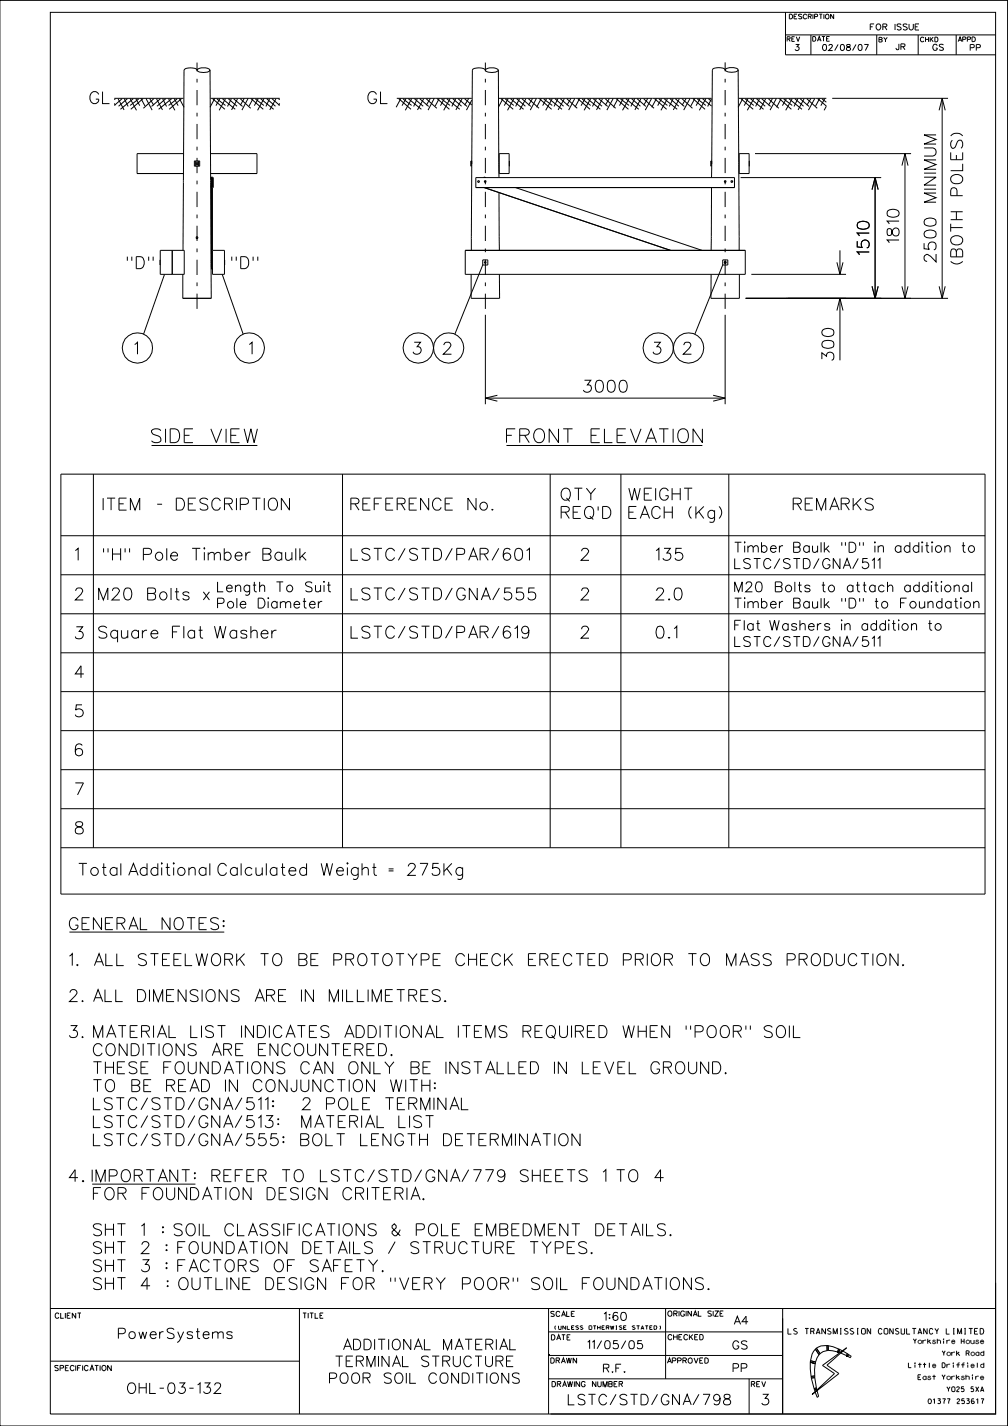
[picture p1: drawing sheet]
<svg xmlns="http://www.w3.org/2000/svg" width="210mm" height="297mm" viewBox="0 0 210 297" stroke-linecap="round" stroke-linejoin="round" font-family="sans-serif">
<g fill="none" stroke="#000" stroke-width=".21">
<path d="M0 .1h209.9v296.9h-209.9zM10.5 2.6h196.9v291.9h-196.9zM41 14.6a2.2 2.2 0 0 0-2.7 0l-.1 23.2M41.1 14.5a2.36 2.36 0 0 1 2.7 .1 2.06 2.06 0 0 1-2.8 0zM43.8 14.6l.1 23.4M101.1 14.6a2.2 2.2 0 0 0-2.7 0l-.1 19.6M101.2 14.5a2.42 2.42 0 0 1 2.6 .1 2.3 2.3 0 0 1-2.6 .2zM103.8 14.6l.1 19.6M148.4 14.6a2.14 2.14 0 0 1 2.7 0M148.4 14.6l-.1 19.6M151.2 14.4a2.63 2.63 0 0 1 2.5 0l.1 .2a1.77 1.77 0 0 1-2.1 .4l-.5-.3zM153.8 14.6l.1 19.6"/>
<path d="M163.6 7.3h43.8M163.6 2.6v8.8h43.8M168.9 7.3v4.1M182.7 7.3v4.1M191.3 7.3v4.1M199.2 7.3v4.1M23.8 20.5h14.4M23.8 21.5l.2 .4M24 20.6l-.2 .2M24.6 20.6l1.2 2.3M25.4 20.6l-1.6 1.4M25.9 20.6l.8 1.6"/>
<path d="M26.5 20.6l-1.8 1.5M27.1 20.6l1.3 2.4M27.8 20.6l-2.7 2.2M28.3 20.6l.8 1.4M28.9 20.6l-1.8 1.4M29.4 20.5l.8 1.6M29.8 20.6l-2.6 2.2M30.4 20.5l1.3 2.4M31.2 20.5l.8 1.4M32 20.6l-2.1 2M32.6 20.6l1.3 2.3M33.4 20.6l-1.8 1.6"/>
<path d="M33.9 20.6l.8 1.6M34.5 20.6l-1.8 1.5M35.1 20.6l1.3 2.4M35.8 20.6l-2.8 2.2M36.3 20.6l.8 1.4M36.9 20.6l-1.8 1.4M37.4 20.5l.9 1.8M37.8 20.6l-2.6 2.2M38.2 37.8l-.1 14.3M38.2 32h-9.6v4.1h9.6M38.2 37.8h.1M40.5 33.5h1.1v1.1h-1.1z"/>
<path d="M40.8 33.5v1.1M41.3 33.5v1.1M43.8 32h9.7v4.1h-9.6M43.9 38l.1 16.8M43.9 37h.2M43.9 20.5h14.4M43.9 38.9h.2M43.9 38.8h.2M43.9 37.2h.2M43.9 38h.1M44.1 38v-.4v.4M44.1 38.1v.3z"/>
<path d="M44.1 38.8h.2M44.1 38.4h.1M44.3 37h.1v2.1h-.1M44.3 20.6l2.5 2.2M44.7 20.5l-.9 1.8M45.2 20.6l1.8 1.4M45.8 20.6l-.8 1.4M46.3 20.6l2.7 2.2M47 20.6l-1.3 2.4M47.6 20.6l1.8 1.5M48.2 20.6l-.8 1.6M48.7 20.6l1.8 1.6"/>
<path d="M49.5 20.6l-1.3 2.3M50.1 20.6l2.1 2M50.9 20.5l-.8 1.4M51.7 20.5l-1.3 2.4M52.3 20.6l2.5 2.2M52.7 20.5l-.8 1.6M53.2 20.6l1.8 1.4M53.8 20.6l-.8 1.4M54.3 20.6l2.7 2.2M55 20.6l-1.3 2.4M55.6 20.6l1.8 1.5M56.2 20.6l-.8 1.6"/>
<path d="M56.7 20.6l1.6 1.4M57.5 20.6l-1.3 2.3M58 20.6l.3 .2M58.3 21.5l-.3 .4M82.7 20.5h15.6M83.1 20.6l2.5 2.2M83.5 20.5l-1 1.8M84 20.6l1.8 1.4M84.6 20.6l-.8 1.4M85.1 20.6l2.7 2.2M85.8 20.6l-1.4 2.4M86.3 20.6l1.9 1.5"/>
<path d="M86.9 20.6l-.7 1.6M87.4 20.6l1.9 1.6M88.2 20.6l-1.2 2.3M88.8 20.6l2.2 2M89.6 20.5l-.8 1.4M90.5 20.5l-1.3 2.4M91.1 20.6l2.5 2.2M91.5 20.5l-.8 1.6M92 20.6l1.8 1.4M92.6 20.6l-.8 1.4M93.1 20.6l2.7 2.2M93.8 20.6l-1.4 2.4"/>
<path d="M94.3 20.6l1.9 1.5M94.9 20.6l-.8 1.6M95.4 20.6l1.9 1.6M96.3 20.6l-1.3 2.3M96.8 20.6l1.5 1.3M97.6 20.5l-.8 1.4M98.1 33.5h.2v1.1h-.2zM98.2 33.5v1.1M98.3 34.6l-.1 15M98.3 20.9l-1.1 2M99.1 37h53.9v2.1h-53.9zM100.8 37v-.1l.4 .1"/>
<path d="M100.9 39.1l38.8 13M103.9 34.2l.1 2.8M103.9 34.2h.1M104 20.5h44.2M104 32h2.1v4.1h-2.1zM104.4 20.6l2.5 2.2M104.8 20.5l-1 1.8M105.3 20.6l1.7 1.4M105.9 20.6l-.8 1.4M106.1 34.6h.1M106.1 33.5h.1M106.4 20.6l2.7 2.2"/>
<path d="M107 20.6l-1.3 2.4M107.4 39.1l38.8 13M107.6 20.6l1.9 1.5M108.2 20.6l-.8 1.6M108.7 20.6l1.9 1.6M109.5 20.6l-1.2 2.3M110.1 20.6l2.2 2M110.9 20.5l-.8 1.4M111.7 20.5l-1.2 2.4M112.4 20.6l2.5 2.2M112.8 20.5l-1 1.8M113.3 20.6l1.7 1.4"/>
<path d="M113.9 20.6l-.8 1.4M114.4 20.6l2.7 2.2M115 20.6l-1.3 2.4M115.6 20.6l1.8 1.5M116.2 20.6l-.8 1.6M116.7 20.6l1.9 1.6M117.5 20.6l-1.2 2.3M118.1 20.6l2.2 2M118.9 20.5l-.8 1.4M119.7 20.5l-1.2 2.4M120.4 20.6l2.5 2.2M120.8 20.5l-1 1.8"/>
<path d="M121.3 20.6l1.7 1.4M121.9 20.6l-.8 1.4M122.4 20.6l2.7 2.2M123 20.6l-1.3 2.4M123.6 20.6l1.8 1.5M124.2 20.6l-.8 1.6M124.7 20.6l1.9 1.6M125.5 20.6l-1.2 2.3M126.1 20.6l2.2 2M126.9 20.5l-.8 1.4M127.7 20.5l-1.3 2.4M128.4 20.6l2.5 2.2"/>
<path d="M128.8 20.5l-1 1.8M129.3 20.6l1.7 1.4M129.8 20.6l-.7 1.4M130.4 20.6l2.7 2.2M131 20.6l-1.3 2.4M131.6 20.6l1.8 1.5M132.2 20.6l-.8 1.6M132.7 20.6l1.9 1.6M133.5 20.6l-1.2 2.3M134.1 20.6l2.2 2M134.9 20.5l-.8 1.4M135.7 20.5l-1.3 2.4"/>
<path d="M136.4 20.6l2.5 2.2M136.8 20.5l-1 1.8M137.3 20.6l1.7 1.4M137.8 20.6l-.8 1.4M138.4 20.6l2.7 2.2M139 20.6l-1.3 2.4M139.6 20.6l1.8 1.5M140.2 20.6l-.8 1.6M140.7 20.6l1.9 1.6M141.5 20.6l-1.2 2.3M142.1 20.6l2.2 2M142.9 20.5l-.8 1.4"/>
<path d="M143.7 20.5l-1.3 2.4M144.4 20.6l2.5 2.2M144.8 20.5l-.9 1.6M145.3 20.6l1.8 1.4M145.8 20.6l-.8 1.4M146.4 20.6l1.8 1.5M147.1 20.6l-1.4 2.4M147.6 20.6l.6 .5M148.1 33.5h.2v1.1h-.2zM148.2 39.1v10.5M148.2 20.6l-.8 1.6M148.3 34.6l-.1 2.4"/>
<path d="M153.9 34.2l.1 15.5M153.9 20.5h18.3M153.9 34.2h.1M154 32h2.1v4.1h-2.1zM154.3 37h29.3M154.4 20.6l2.5 2.2M154.8 20.5l-1 1.8M155.3 20.6l1.7 1.4M155.8 20.6l-.7 1.4M156.1 33.5v1.1M156.4 20.6l2.7 2.2M157 20.6l-1.3 2.4"/>
<path d="M157.3 32h32.5M157.6 20.6l1.8 1.5M158.2 20.6l-.8 1.6M158.7 20.6l1.9 1.6M159.5 20.6l-1.2 2.3M160.1 20.6l2.1 2M160.9 20.5l-.8 1.4M161.7 20.5l-1.3 2.4M162.4 20.6l2.5 2.2M162.8 20.5l-1 1.8M163.3 20.6l1.7 1.4M163.8 20.6l-.8 1.4"/>
<path d="M164.4 20.6l2.7 2.2M165 20.6l-1.3 2.4M165.6 20.6l1.8 1.5M166.2 20.6l-.8 1.6M166.7 20.6l1.9 1.6M167.5 20.6l-1.2 2.3M168.1 20.6l2.1 2M168.9 20.5l-.8 1.4M169.7 20.5l-1.3 2.4M170.4 20.6l1.8 1.5M170.8 20.5l-.9 1.6M171.3 20.6l.9 .7"/>
<path d="M171.8 20.6l-.8 1.4M172.2 22.1l-.5 .9M173.4 20.5h24.1M181.7 39.5l.6-2.5 .6 2.5M182.3 37v25.1M187.9 34.5l.6-2.5 .7 2.5M188.5 32v30.1M195.6 23l.7-2.5 .6 2.5M196.3 20.5v41.6M33.4 52.1h5v5h-5zM33.4 54.1v1.1M34.3 57.1l-4.4 12.5"/>
<path d="M35.9 52.1v5M38.1 57.1v5M44 52.4h.1M44 54.8v7.3M44 54.8h.1M44.1 54v.4zM44.1 54.8v-.3v.4M44.1 54.4h.1M44.3 52.1h2.5v5h-2.5v-20.2h-.2v19.1h.2M46.3 57.1l4.4 12.5M46.8 54.1v1.1M96.9 52.1h58.4v5h-58.4z"/>
<path d="M98.2 57.1v5h5.9l-.1-5M98.2 49.6v2.5M98.2 49.6h.1M100.6 55.2l-5.8 14.4M100.6 54.1h1v1.1h-1zM104 40.1v9.6M104 49.7h.1M104 49.7v2.4M148.2 57.1l-.1 5h5.9v-5M148.2 49.6v2.5M148.2 49.6h.1M150.6 55.2l-5.8 14.4"/>
<path d="M150.6 54.1h1v1.1h-1zM154 49.7v2.4M154 49.7h.1M156.5 57.1h19.8M174.4 54.6l.6 2.5 .6-2.5M175 52.1v5M181.7 59.6l.6 2.5 .6-2.5M187.9 59.6l.6 2.5 .7-2.5M195.6 59.6l.7 2.5 .6-2.5M38.1 62.1h5.9M101.1 65.6v18.6M151.1 65.6v18.6"/>
<path d="M155.3 62.1h42.2M174.4 64.7l.6-2.6 .6 2.6M175 62.1v12.9M12.7 98.8h192.5v87.4h-192.5zM19.5 98.8v77.8M31.6 92.8h22M71.4 98.8v77.8M101.1 82.9h50M103.6 82.3l-2.5 .6 2.5 .7M105.5 92.8h40.8M114.6 98.8v77.8M129.4 98.8v77.8"/>
<path d="M148.6 82.3l2.5 .6-2.5 .7M151.8 98.8v77.8M12.7 111.6h192.5M12.7 119.7h192.5M42.6 114.1v.2l-.2-.1zM155.1 112.9v.2zM182.3 112.9v.2zM192 112.9h.2l-.1 .2zM194.1 112.9h.2l-.1 .2zM12.7 127.8h192.5M12.7 136h192.5M55.9 124.5v.2z"/>
<path d="M67.4 121.2h.2zM155.1 124.5v.2zM175.3 129.1v.2zM185.2 129.1l.1 .1-.1 .1zM187.2 129.1v.2zM194 121.1l.2 .1-.2 .1zM196.1 121.1v.2zM200.2 124.5l.1 .1-.1 .1zM12.7 144h192.5M12.7 152.2h192.5M12.7 160.3h192.5M12.7 168.4h192.5"/>
<path d="M12.7 176.6h192.5M33.7 179.7l.1 .1-.1 .1zM36.1 179.8l.1-.1 .1 .1-.1 .1zM72.2 179.8l.2-.1 .1 .1-.1 .1zM14.5 194.1h32.2M55.2 236.1h-1.2l-.1 1.1a.9 .9 0 0 1 1.4 0 .9 .9 0 0 1-.2 1.3 .9 .9 0 0 1-1.3-.3M55.4 232.4h1.4l-.8 .9a.79 .79 0 0 1 .9 .9 .79 .79 0 0 1-1.1 .7l-.4-.2-.2-.3M56.8 229.4l.1-.2 .1 .2-.1 .1zM56.8 230.4l.1-.2 .1 .2-.1 .1zM19.2 246.6h21.5M10.5 272.5h196.9M62.4 272.5v22"/>
<path d="M114.3 277.4h48.8M114.3 272.5v22M138.7 272.5v14.7M163.1 272.5v22M207.4 267.2v27.3h-92.7M10.5 283.5h51.9M114.3 282.3h48.8M114.3 287.2h48.8M156.1 287.2v7.3M156.5 288.3l.7-.1v-.3l-.7-.2v1.1M158.3 287.7h-.7v1.1M158.7 287.7l.4 1.1 .4-1.1"/>
<path d="M168.8 283.7l.2 3M168.8 283.7l1 .3M168.8 283.7h.1M168.9 283.4l-.1 .3M168.9 283.4h.1M168.9 283.4l1 .3M169 286.7h.1M169 286.7v.3M169 287h.1M169 287l.6 2.3M169.6 289.3h.1M169.6 289.3l.1 .2"/>
<path d="M169.7 289.5h.1M169.7 286.6h.1M169.7 286.6l-.7 .1M169.7 286.6v.3M169.7 286.9h.1M169.7 286.9l-.7 .1M169.7 286.9l.4 2.1M169.8 284l-.1 2.6M169.8 284h.1M169.9 281l-.7 1-.3 1.4M169.9 281l.7 1.1M169.9 281h.1"/>
<path d="M169.9 283.7h.1M169.9 283.7l-.1 .3M170.1 280.8l-.2 .2M170.1 280.8h.1M170.1 280.8l.7 1.1M170.1 289h.1M170.1 289l-.5 .3M170.1 289l.1 .3M170.2 289.3h.1M170.2 289.3l-.5 .2M170.2 289.3l-.4 .5-.1-.3M170.2 291h.1"/>
<path d="M170.5 290.8l-.3-1.2-.4 .3 .4 1.1M170.5 290.8l-.3 .2M170.5 290.8h.1M170.6 282.1l-.7 1.6M170.6 282.1h.1M170.8 281.9h.1M170.8 281.9l-.2 .2M171.3 284.4l5.1-3.7-4.1 3.6 2.5 1.8-5.6 4.3 4.6-4.3zM172.3 280.2l-1.2 .1-1 .5M172.3 280.2v1.1M172.3 280.2h.1M172.3 280.2l.2 .1"/>
<path d="M172.3 281.3l-.8 .2-.7 .4M172.3 281.3h.1M172.5 280.3l2.2 .7M172.5 280.3h.1M172.5 280.3l.1 1M172.6 281.3l2 .3M172.6 281.3h.1M172.6 281.3h-.3M174.6 281.6l.2 .1M174.7 281h.1M174.7 281l-.1 .6M174.7 281h.2"/>
<path d="M174.8 281.7h.1M174.9 281l-.1 .7M174.9 281h.1M174.9 281l.6 .3-.6 .4h-.1M176.4 282.4h.1M176.4 282.4l.2 .1M176.5 281.9h.1M176.5 281.9l-.9-.5-.4 .4 1.2 .6M176.5 281.9l-.1 .5M176.5 281.9l.3 .2M176.6 282.5h.1M176.6 282.5l.5 .3"/>
<path d="M176.8 282.1h.1M176.8 282.1l-.2 .4M176.8 282.1l.5 .4M177.1 282.8h.1M177.3 282.5h.1M177.3 282.5l-.2 .3"/>
<circle cx="41.1" cy="34.1" r=".18"/>
<circle cx="99.7" cy="37.8" r=".19"/>
<circle cx="101.1" cy="37.8" r=".17"/>
<circle cx="151.1" cy="37.8" r=".19"/>
<circle cx="152.5" cy="37.8" r=".17"/>
<circle cx="41" cy="49.5" r=".2"/>
<circle cx="101.1" cy="54.7" r=".17"/>
<circle cx="151.1" cy="54.7" r=".19"/>
<circle cx="28.6" cy="72.5" r="3.2"/>
<circle cx="52" cy="72.5" r="3.2"/>
<circle cx="87.2" cy="72.5" r="3.2"/>
<circle cx="93.5" cy="72.5" r="3.2"/>
<circle cx="137.1" cy="72.5" r="3.2"/>
<circle cx="143.5" cy="72.5" r="3.2"/>
</g>
<g fill="#000">
<path d="M114.1 282.2h.3v.3h-.3z" fill-rule="evenodd"/>
<path d="M174.4 281.4h.3v.3h-.3z" fill-rule="evenodd"/>
<path d="M176.2 282.2h.3v.3h-.3z" fill-rule="evenodd"/>
</g>
<path d="M41 64.3v-51.3M101.1 64.3v-51.3M151.1 64.3v-51.3" fill="none" stroke="#000" stroke-width=".21" stroke-dasharray="3.2 1.6 .8 1.6" stroke-linecap="butt"/>
<g font-size="2.9">
<text x="31.6" y="92.2">SIDE VIEW</text>
<text x="105.5" y="92.2">FRONT ELEVATION</text>
</g>
<g font-size="2.5">
<text x="18.8" y="21.6">GL</text>
<text x="76.7" y="21.6">GL</text>
<text x="181.1" y="53.1" transform="rotate(-90 181.1 53.1)">1510</text>
<text x="187.3" y="50.6" transform="rotate(-90 187.3 50.6)">1810</text>
<text x="26.4" y="55.9">&quot;D&quot;</text>
<text x="48.2" y="55.9">&quot;D&quot;</text>
<text x="195" y="54.6" transform="rotate(-90 195 54.6)">2500 MINIMUM</text>
<text x="200.6" y="55.1" transform="rotate(-90 200.6 55.1)">(BOTH POLES)</text>
<text x="28.1" y="73.8">1</text>
<text x="51.9" y="73.8">1</text>
<text x="86.1" y="73.8">3</text>
<text x="92.4" y="73.8">2</text>
<text x="136" y="73.8">3</text>
<text x="142.4" y="73.8">2</text>
<text x="173.8" y="75" transform="rotate(-90 173.8 75)">300</text>
<text x="121.6" y="81.7">3000</text>
<text x="21.5" y="106.3">ITEM - DESCRIPTION</text>
<text x="73.1" y="106.3">REFERENCE No.</text>
<text x="116.9" y="104.2">QTY</text>
<text x="116.9" y="108">REQ’D</text>
<text x="131" y="104.2">WEIGHT</text>
<text x="131" y="108">EACH (Kg)</text>
<text x="165.3" y="106.3">REMARKS</text>
<text x="15.7" y="116.7">1</text>
<text x="21.5" y="116.7">&quot;H&quot; Pole Timber Baulk</text>
<text x="73.1" y="116.7">LSTC/STD/PAR/601</text>
<text x="121.1" y="116.7">2</text>
<text x="136.7" y="116.7">135</text>
<text x="15.7" y="124.9">2</text>
<text x="20.6" y="124.9">M20 Bolts x</text>
<text x="73.1" y="124.9">LSTC/STD/GNA/555</text>
<text x="121.1" y="124.9">2</text>
<text x="136.7" y="124.9">2.0</text>
<text x="15.7" y="133.1">3</text>
<text x="20.6" y="132.9">Square Flat Washer</text>
<text x="73.1" y="132.9">LSTC/STD/PAR/619</text>
<text x="121.1" y="132.9">2</text>
<text x="136.7" y="132.9">0.1</text>
<text x="15.7" y="141.2">4</text>
<text x="15.7" y="149.3">5</text>
<text x="15.7" y="157.4">6</text>
<text x="15.7" y="165.5">7</text>
<text x="15.7" y="173.7">8</text>
<text x="16.4" y="182.3">Total Additional Calculated Weight = 275Kg</text>
<text x="14.5" y="193.6">GENERAL NOTES:</text>
<text x="14.5" y="201.1">1.</text>
<text x="19.7" y="201.1">ALL STEELWORK TO BE PROTOTYPE CHECK ERECTED PRIOR TO MASS PRODUCTION.</text>
<text x="14.5" y="208.6">2. ALL DIMENSIONS ARE IN MILLIMETRES.</text>
<text x="14.5" y="216.1">3. MATERIAL LIST INDICATES ADDITIONAL ITEMS REQUIRED WHEN &quot;POOR&quot; SOIL</text>
<text x="16.5" y="219.9">CONDITIONS ARE ENCOUNTERED.</text>
<text x="16.6" y="223.6">THESE FOUNDATIONS CAN ONLY BE INSTALLED IN LEVEL GROUND.</text>
<text x="16.6" y="227.4">TO BE READ IN CONJUNCTION WITH:</text>
<text x="16.6" y="231.1">LSTC/STD/GNA/511:</text>
<text x="60.2" y="231.1">2 POLE TERMINAL</text>
<text x="16.6" y="238.6">LSTC/STD/GNA/555:</text>
<text x="16.6" y="234.9">LSTC/STD/GNA/513:</text>
<text x="56.7" y="238.6">BOLT LENGTH DETERMINATION</text>
<text x="58.4" y="234.9">MATERIAL LIST</text>
<text x="14.5" y="246.1">4. IMPORTANT:</text>
<text x="16.5" y="249.9">FOR FOUNDATION DESIGN CRITERIA.</text>
<text x="42.8" y="246.1">REFER TO LSTC/STD/GNA/779 SHEETS 1 TO 4</text>
<text x="16.6" y="257.4">SHT 1</text>
<text x="29.5" y="257.4">: SOIL CLASSIFICATIONS &amp; POLE EMBEDMENT DETAILS.</text>
<text x="16.7" y="261.1">SHT 2 : FOUNDATION DETAILS / STRUCTURE TYPES.</text>
<text x="16.6" y="268.6">SHT 4 : OUTLINE DESIGN FOR &quot;VERY POOR&quot; SOIL FOUNDATIONS.</text>
<text x="16.8" y="264.9">SHT 3 : FACTORS OF SAFETY.</text>
</g>
<g font-size="2.2">
<text x="24.7" y="278.8">PowerSystems</text>
<text x="70.2" y="281.1">ADDITIONAL MATERIAL</text>
<text x="70" y="284.6">TERMINAL STRUCTURE</text>
<text x="26.6" y="290.2">OHL-03-132</text>
<text x="68.7" y="288.1">POOR SOIL CONDITIONS</text>
<text x="118.4" y="292.6">LSTC/STD/GNA/798</text>
<text x="158.7" y="292.6">3</text>
</g>
<g font-size="2.1">
<text x="153.1" y="115">Timber Baulk &quot;D&quot; in addition to</text>
<text x="153.1" y="118.4">LSTC/STD/GNA/511</text>
<text x="45.3" y="123.3">Length To Suit</text>
<text x="153.1" y="123.3">M20 Bolts to attach additional</text>
<text x="45.3" y="126.7">Pole Diameter</text>
<text x="153.1" y="126.7">Timber Baulk &quot;D&quot; to Foundation</text>
<text x="153.1" y="131.3">Flat Washers in addition to</text>
<text x="153.1" y="134.7">LSTC/STD/GNA/511</text>
</g>
<g font-size="1.7">
<text x="125.9" y="275">1:60</text>
<text x="153" y="275.8">A4</text>
<text x="122.4" y="280.9">11/05/05</text>
<text x="152.7" y="281">GS</text>
<text x="125.7" y="285.8">R.F.</text>
<text x="152.7" y="285.7">PP</text>
</g>
<g font-size="1.3">
<text x="165.7" y="10.5">3</text>
<text x="171.4" y="10.5">02/08/07</text>
<text x="181.3" y="6.2">FOR ISSUE</text>
<text x="186.7" y="10.4">JR</text>
<text x="194.4" y="10.5">GS</text>
<text x="202.2" y="10.5">PP</text>
</g>
<text font-size="1.2" x="164.2" y="277.9">LS TRANSMISSION CONSULTANCY LIMITED</text>
<g font-size="1.1">
<text x="11.5" y="274.6">CLIENT</text>
<text x="63.1" y="274.6">TITLE</text>
<text x="114.7" y="274.2">SCALE</text>
<text x="139.2" y="274.1">ORIGINAL SIZE</text>
<text x="114.9" y="279.1">DATE</text>
<text x="139.2" y="279">CHECKED</text>
<text x="11.4" y="285.5">SPECIFICATION</text>
<text x="114.8" y="283.9">DRAWN</text>
<text x="139" y="283.9">APPROVED</text>
<text x="115" y="288.8">DRAWING NUMBER</text>
<text x="156.5" y="288.8">REV</text>
</g>
<g font-size="1">
<text x="164.5" y="3.9">DESCRIPTION</text>
<text x="164" y="8.6">REV</text>
<text x="169.3" y="8.6">DATE</text>
<text x="183.1" y="8.8">BY</text>
<text x="191.8" y="8.7">CHKD</text>
<text x="199.6" y="8.7">APPD</text>
<text x="190.3" y="279.8">Yorkshire House</text>
<text x="189.3" y="284.8">Little Driffield</text>
<text x="191.3" y="287.3">East Yorkshire</text>
<text x="196.3" y="282.3">York Road</text>
<text x="193.4" y="292.3">01377 253617</text>
<text x="197.3" y="289.8">YO25 5XA</text>
</g>
<text font-size=".8" x="115.5" y="276.9">(UNLESS OTHERWISE STATED)</text>
</svg>
